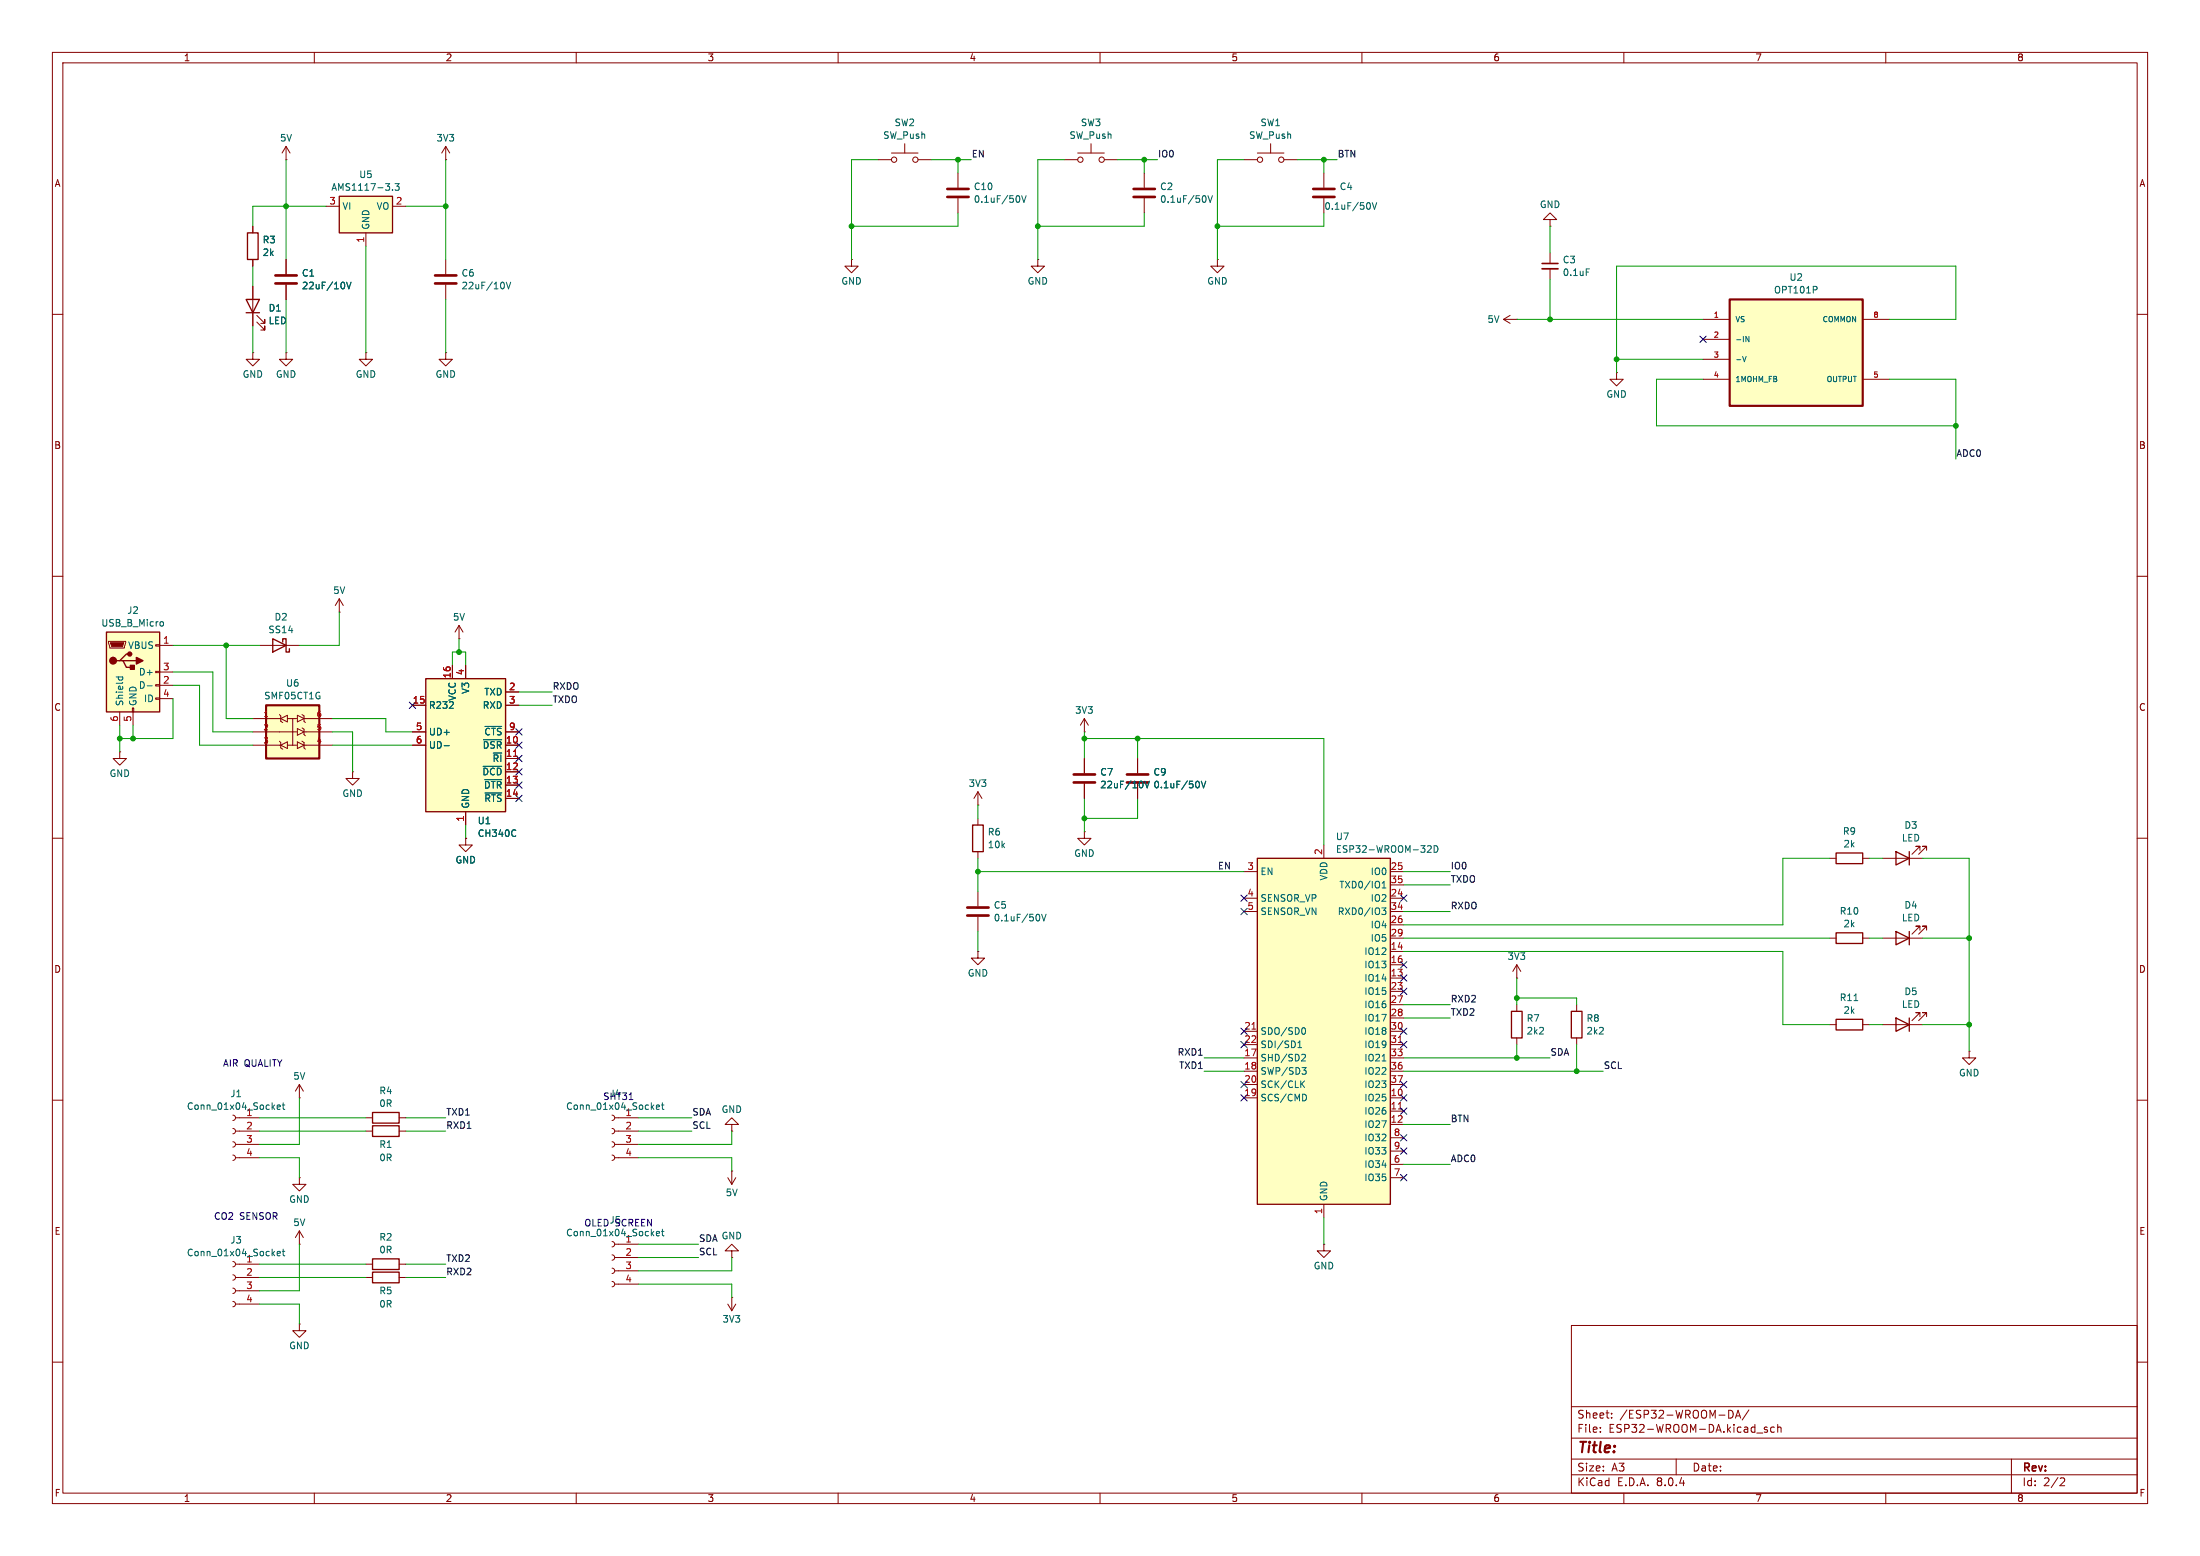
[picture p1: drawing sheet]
<svg xmlns="http://www.w3.org/2000/svg" width="420mm" height="297mm" viewBox="0 0 420 297" stroke-linecap="round" stroke-linejoin="round" font-family="sans-serif">
<g fill="none" stroke="#840000" stroke-width=".19">
<path d="M10 10h400v277h-400zM12 12h396v273h-396zM60 10v2M110 10v2M160 10v2M210 10v2M260 10v2M310 10v2M360 10v2M54.6 30.5h.1M54.6 27.9l-.8 1.3M54.6 27.9v2.6"/>
<path d="M54.6 27.9l.8 1.3M182.9 33v2.8M182.9 37.8v2.8M10 60h2M48.3 43.2v1.3M48.3 49.5v1.3M85.1 49.5v2.8M85.1 54.4v2.8M295.9 48.3v2M295.9 51.3v2M408 60h2M69.8 67.3v1.3h1.3l-1.3 1.3-1.2-1.3h1.2"/>
<path d="M69.8 67.3h.1M85.1 67.3v1.3h1.3l-1.3 1.3-1.3-1.3h1.3M85.1 67.3h.1M287 61l1.3 .7M287 61h2.6M288.3 60.2l-1.3 .8M289.6 61h.1M10 110h2M408 110h2M10 160h2M67.3 147.3v1.3h1.3l-1.3 1.3-1.3-1.3h1.3M67.3 147.3h.1"/>
<path d="M408 160h2M10 210h2M44.4 217.9l.4 .2 .2 .3-.2 .4-.4 .1M44.4 215.4l.4 .1 .2 .4-.2 .4-.4 .1M44.4 212.9l.4 .1 .2 .4-.2 .3-.4 .2M45 218.4h4.5M45 215.9h4.5M45 213.4h4.5M408 210h2M44.4 220.5l.4 .1 .2 .4-.2 .3-.4 .2M45 221h4.5M10 260h2"/>
<path d="M44.4 248.4l.4 .2 .2 .3-.2 .4-.4 .1M44.4 245.9l.4 .1 .2 .4-.2 .3-.4 .2M44.4 243.3l.4 .2 .2 .3-.2 .4-.4 .1M44.4 240.8l.4 .1 .2 .4-.2 .4-.4 .1M45 248.9h4.5M45 246.4h4.5M45 243.8h4.5M45 241.3h4.5M57.1 252.7v1.3h1.3l-1.3 1.3-1.2-1.3h1.2M57.1 252.7h.1M300 253h108v32h-108zM408 260h2"/>
<path d="M300 278.5h108M300 274.5h108M300 268.5h108M305.5 273.2v.2M305.5 272.5v.1M307.7 270.5v.2M307.7 269.8v.1M320 278.5v3M330.4 269.2a.81 .81 0 0 1 .5 .7 .81 .81 0 0 1-.5 .8M331.3 270.7l.5-1.5 .5 1.5M331.4 270.3h.8M333.9 269.1l-1.3 1.9"/>
<path d="M336.8 272.7l.6 .4-.2 .3-.4-.1M337.4 272.5l-.4-.1-.2 .2M338.7 272.5l-.4-.1-.3 .3 .2 .6h.5M339.4 272.5l.2-.1 .3 .1 .1 .9M339.4 271.9v1.5M384 278.5v6.5M60 285v2M110 285v2M160 285v2M210 285v2M260 285v2M300 281.5h108"/>
<path d="M310 285v2M360 285v2M393.5 282.1l.5 .1 .2 .3-1 1.1h1"/>
</g>
<path d="M180.8 36.1h4.1M180.8 37.6h4.1M83.1 54.1h4M83.1 52.6h4" fill="none" stroke="#840000" stroke-width=".51"/>
<path d="M194.5 37.4l.2 .4-.2 .8M195 37.4l.5 1.2 .4-1.2M96.2 54.1v.8M96.6 53.9l.5 1.2 .4-1.2M302.8 51.3h.6M52.9 211.3l.6-.1v-.2l-.4-.1-.2 .2 .1 .6h.5M53.9 210.9h.5M54.1 210.5v1.1l.3 .2M52.9 239.3l.6-.1v-.3h-.4l-.2 .1 .1 .6h.5M53.9 238.9h.5M54.1 238.4v1.1l.3 .2" fill="none" stroke="#006464" stroke-width=".19"/>
<path d="M294.4 51.3h3" fill="none" stroke="#840000" stroke-width=".33"/>
<path d="M294.4 50.3h3" fill="none" stroke="#840000" stroke-width=".3"/>
<path d="M47.2 44.5h2.1v5h-2.1z" fill="none" stroke="#840000" stroke-width=".25"/>
<path d="M81.3 129.5h15.2v25.4h-15.2z" fill="#ffffc2"/>
<path d="M81.3 129.5h15.2v25.4h-15.2z" fill="none" stroke="#840000" stroke-width=".25"/>
<g fill="none" stroke="#840000" stroke-width=".19">
<path d="M78.7 134.6h2.6M78.7 139.7h2.6M86.4 127v2.5M88.9 127v2.5M96.5 134.6h2.6M96.5 132.1h2.6M96.5 139.7h2.6M78.7 142.2h2.6M88.9 154.9v2.6M96.5 142.2h2.6M96.5 144.8h2.6M96.5 147.3h2.6"/>
<path d="M96.5 149.9h2.6M96.5 152.4h2.6"/>
</g>
<path d="M92.6 138.7h3.2M84.8 142.3h1M92.2 146.3h3.6M92.3 141.2h3.5M92.5 148.8h3.3M92.6 151.4h3.2M98.4 158.5h.1M98.5 159.5l-.1 .1" fill="none" stroke="#006464" stroke-width=".19"/>
<path d="M98 144.4h.8" fill="none" stroke="#a90000" stroke-width=".19"/>
<path d="M240 163.8h25.4v66.1h-25.4z" fill="#ffffc2"/>
<path d="M240 163.8h25.4v66.1h-25.4zM350.5 162.8h5.1v2h-5.1zM350.5 194.6h5.1v2h-5.1zM71.1 212.3h5.1v2.1h-5.1zM71.1 214.9h5.1v2h-5.1z" fill="none" stroke="#840000" stroke-width=".25"/>
<g fill="none" stroke="#840000" stroke-width=".19">
<path d="M167.6 30.5h2.6M170.2 29.2h5.1M172.7 27.4v1.8M175.3 30.5h2.5M186.7 153.7h.1M186.7 151.1l-.8 1.3M186.7 151.1v2.6M186.7 151.1l.8 1.3M217.2 144.8v2.8M217.2 149.6v2.8M88.9 160v1.3h1.3l-1.3 1.3-1.3-1.3h1.3M88.9 160h.1"/>
<path d="M237.5 171.5h2.5M237.5 166.4h2.5M237.5 174h2.5M252.7 161.3v2.5M265.4 171.5h2.6M265.4 166.4h2.6M265.4 176.5h2.6M265.4 179.1h2.6M265.4 174h2.6M265.4 168.9h2.6M349.2 163.8h1.3M355.6 163.8h1.3"/>
<path d="M237.5 196.9h2.5M237.5 199.4h2.5M265.4 186.7h2.6M265.4 181.6h2.6M265.4 184.2h2.6M265.4 196.9h2.6M265.4 199.4h2.6M265.4 189.2h2.6M265.4 191.8h2.6M265.4 194.3h2.6M289.6 186.7h.1M289.6 184.2l-.8 1.2"/>
<path d="M289.6 184.2v2.5M289.6 184.2l.7 1.2M349.2 195.6h1.3M355.6 195.6h1.3M57.1 209.6h.1M57.1 207l-.7 1.3M57.1 207v2.6M57.1 207l.8 1.3M69.8 213.4h1.3M69.8 215.9h1.3M76.2 213.4h1.3M76.2 215.9h1.3"/>
<path d="M237.5 209.6h2.5M237.5 201.9h2.5M237.5 204.5h2.5M237.5 207h2.5M265.4 209.6h2.6M265.4 212.1h2.6M265.4 214.6h2.6M265.4 201.9h2.6M265.4 204.5h2.6M265.4 207h2.6M265.4 217.2h2.6M265.4 219.7h2.6"/>
<path d="M252.7 229.9v2.5M265.4 222.2h2.6M265.4 224.8h2.6"/>
<circle cx="170.7" cy="30.5" r=".51"/>
<circle cx="174.8" cy="30.5" r=".51"/>
</g>
<path d="M239 196.4h.7M266.9 199h.8M266.9 211.7h.8" fill="none" stroke="#a90000" stroke-width=".19"/>
<g fill="none" stroke="#006464" stroke-width=".19">
<path d="M228.8 149.2l.2 .4-.2 .7M229.3 149.1l.5 1.3 .4-1.3M263.8 173.3h.8l-.4 .5 .3 .1v.5l-.2 .2-.4-.1M263.9 169.5h.7M263.9 168.6l.3-.4v1.3M272.5 161.5l.5-.1 .2 .4-.7 .9h.7M273.8 161.4a.64 .64 0 0 1 .7 .7 .64 .64 0 0 1-.7 .6zM247.8 200h.7M247.8 199.1l.3-.4v1.3M248.8 196.2a.68 .68 0 0 1 .4 .6 .68 .68 0 0 1-.4 .6M353.9 191h.8M248.5 206.9l.5 .7"/>
<path d="M248.6 203.8h.7l-.4 .5 .4 .1v.4l-.2 .2h-.4M248.7 201.2l.4 .1 .1 .3-.8 .9h.8M249 206.3l-.7 .7M249.2 208.9l.2 .5-.2 .7M263.9 202.5h.7"/>
</g>
<path d="M215.1 147.8h4.1M215.1 149.4h4.1" fill="none" stroke="#840000" stroke-width=".51"/>
<path d="M20.3 120.7h10.2v15.2h-10.2z" fill="#ffffc2"/>
<path d="M20.3 120.7h10.2v15.2h-10.2zM22.9 126.1h.6l.6 1.3h1.3M23.5 126.1h2.5M24.8 124.8h-.7l-1.2 1.3h-.7M185.7 157.5h2v5.1h-2zM361.9 177.8l2.6 1.3-2.6 1.2zM364.5 177.8v2.5M71.1 240.3h5.1v2h-5.1z" fill="none" stroke="#840000" stroke-width=".25"/>
<g fill="#840000" stroke="#840000" stroke-width=".25">
<path d="M26 125.5l1.3 .6-1.3 .6z"/>
<path d="M24.9 127h.8v.8h-.8z"/>
<circle cx="21.6" cy="126.1" r=".63"/>
<circle cx="24.8" cy="124.8" r=".38"/>
</g>
<g fill="none" stroke="#840000" stroke-width=".19">
<path d="M20.7 122.4h3.3v.3l-.3 1h-2.7zM22.9 135.9v2.5M25.3 135.1h.2v.8h-.2zM25.4 135.9v2.5M29.7 133.2h.8v.3h-.8zM29.7 130.7h.8v.2h-.8zM29.7 128.1h.8v.3h-.8zM29.7 123.1h.8v.2h-.8zM30.5 123.2h2.5M30.5 130.8h2.5M30.5 128.3h2.5M30.5 133.4h2.5"/>
<path d="M186.7 156.2v1.3M186.7 162.6v1.2M359.4 179.1h7.6M366.5 177.5v-.7h-.7h.7l-1.5 1.5M367.8 177.5v-.7h-.8h.8l-1.5 1.5M69.8 241.3h1.3M76.2 241.3h1.3"/>
</g>
<path d="M21.1 122.7h2.5l-.2 .7h-2.1z" fill="#840000" stroke="#840000" stroke-width=".19"/>
<path d="M30.8 118.7h.3l.1 .2-.1 .5-.3 .1M22.2 129.2h1.2M22.7 129.2l-.1 .4M23.4 129.2v.4M28.1 130.9h1" fill="none" stroke="#006464" stroke-width=".19"/>
<path d="M50.8 134.6h10.2v10.2h-10.2z" fill="#ffffc2"/>
<path d="M50.8 134.6h10.2v10.2h-10.2z" fill="none" stroke="#840000" stroke-width=".41"/>
<g fill="none" stroke="#840000" stroke-width=".19">
<path d="M237.5 30.5h2.5M240 29.2h5.1M242.6 27.4v1.8M245.1 30.5h2.5M162.6 49.5v1.3h1.2l-1.2 1.3-1.3-1.3h1.3M162.6 49.5h.1M198.1 49.5v1.3h1.3l-1.3 1.3-1.3-1.3h1.3M198.1 49.5h.1M232.4 49.5v1.3h1.3l-1.3 1.3-1.3-1.3h1.3M232.4 49.5h.1M295.9 41.9h1.3l-1.3-1.3-1.3 1.3h1.3v1.3M295.9 43.2h.1"/>
<path d="M308.6 71.1v1.3h1.3l-1.3 1.3-1.3-1.3h1.3M308.6 71.1h.1M48.3 137.2h5.3M48.3 139.7h8.3M49.5 123.2h7.6M53.3 136.4l.3 .3v1l.4 .2M53.6 137.2l1.3-.7v1.3zM54.9 137.2h1.7M55.9 137.2v5M56.8 136.5l1.2 .7-1.2 .6zM56.8 139.1l1.2 .6-1.2 .6zM57.7 136.4l.3 .3v1l.3 .2"/>
<path d="M57.7 138.9l.3 .3v1l.3 .3M57.9 137.2h5.6M58.2 139.7h5.3M207 139.7h.1M207 137.2l-.8 1.2M207 137.2v2.5M207 137.2l.8 1.2M22.9 143.5v1.3h1.2l-1.2 1.3-1.3-1.3h1.3M22.9 143.5h.1M48.3 142.2h5.3M53.3 141.5l.3 .2v1l.4 .3M53.6 142.2l1.3-.6v1.3z"/>
<path d="M54.9 142.2h1.7M56.8 141.6l1.2 .6-1.2 .7zM57.7 141.5l.3 .2v1l.3 .3M57.9 142.2h5.6M207 158.8v1.2h1.3l-1.3 1.3-1.3-1.3h1.3M207 158.8h.1M186.7 170.2v2.8M186.7 175v2.8M349.2 179.1h1.3M355.6 179.1h1.3M359.4 163.8h7.6M366.5 162.3v-.8h-.7h.7l-1.5 1.6"/>
<path d="M367.8 162.3v-.8h-.8h.8l-1.5 1.6M186.7 181.6v1.3h1.3l-1.3 1.3-1.3-1.3h1.3M186.7 181.6h.1M289.6 191.8v1.2M289.6 198.1v1.3M301 191.8v1.2M301 198.1v1.3M359.4 195.6h7.6M366.5 194.1v-.8h-.7h.7l-1.5 1.5M367.8 194.1v-.8h-.8h.8l-1.5 1.5M116.8 217.9l.4 .2 .1 .3-.1 .4-.4 .1M116.8 215.4l.4 .1 .1 .4-.1 .4-.4 .1"/>
<path d="M116.8 212.9l.4 .1 .1 .4-.1 .3-.4 .2M117.3 218.4h4.6M117.3 215.9h4.6M117.3 213.4h4.6M139.7 214.6h1.3l-1.3-1.2-1.3 1.2h1.3v1.3M139.7 215.9h.1M375.9 200.7v1.2h1.3l-1.3 1.3-1.3-1.3h1.3M375.9 200.7h.1M116.8 220.5l.4 .1 .1 .4-.1 .3-.4 .2M116.8 239.5l.4 .2 .1 .3-.1 .4-.4 .1M116.8 237l.4 .1 .1 .4-.1 .3-.4 .2M117.3 221h4.6"/>
<path d="M117.3 237.5h4.6M138.9 224.8l.8 1.3M139.7 223.5h.1M139.7 238.8h1.3l-1.3-1.3-1.3 1.3h1.3v1.2M139.7 223.5v2.6M140.5 224.8l-.8 1.3M252.7 237.5v1.3h1.3l-1.3 1.2-1.2-1.2h1.2M252.7 237.5h.1M69.8 243.8h1.3M76.2 243.8h1.3M116.8 244.6l.4 .2 .1 .3-.1 .4-.4 .1M116.8 242.1l.4 .1 .1 .4-.1 .3-.4 .2"/>
<path d="M117.3 245.1h4.6M117.3 242.6h4.6M117.3 240h4.6M138.9 248.9l.8 1.3M139.7 247.6h.1M139.7 240h.1M139.7 247.6v2.6M140.5 248.9l-.8 1.3"/>
<circle cx="240.5" cy="30.5" r=".51"/>
<circle cx="244.6" cy="30.5" r=".51"/>
</g>
<path d="M52.1 121.9l2.5 1.3-2.5 1.3zM54 122.6v-.7h.6v2.6h.6v-.7M350.5 178.1h5.1v2h-5.1zM361.9 162.6l2.6 1.2-2.6 1.3zM364.5 162.6v2.5M288.5 193h2.1v5.1h-2.1zM300 193h2v5.1h-2zM361.9 194.3l2.6 1.3-2.6 1.3zM364.5 194.3v2.6M71.1 242.8h5.1v2.1h-5.1z" fill="none" stroke="#840000" stroke-width=".25"/>
<path d="M198.3 174.6l.2 .4-.2 .7M198.9 174.5l.4 1.3 .4-1.3M125.3 211.3l.6-.1v-.2l-.4-.1-.2 .2 .1 .6h.5M126.3 210.9h.5M126.5 210.5v1.1l.3 .2M125.3 235.5l.6-.2v-.2l-.4-.1-.2 .2 .1 .6h.5M126.3 235h.5M126.5 234.6v1.1l.3 .2" fill="none" stroke="#006464" stroke-width=".19"/>
<path d="M184.7 173.2h4M184.7 174.8h4" fill="none" stroke="#840000" stroke-width=".51"/>
<path d="M330.2 57.2h25.4v20.3h-25.4z" fill="#ffffc2"/>
<path d="M330.2 57.2h25.4v20.3h-25.4z" fill="none" stroke="#840000" stroke-width=".41"/>
<g fill="none" stroke="#840000" stroke-width=".19">
<path d="M85.1 30.5h.1M85.1 27.9l-.8 1.3M85.1 27.9v2.6M85.1 27.9l.8 1.3M203.2 30.5h2.5M205.7 29.2h5.1M208.3 27.4v1.8M210.8 30.5h2.6M218.4 33v2.8M218.4 37.8v2.8M252.7 33v2.8M252.7 37.8v2.8"/>
<path d="M325.1 61h5.1M325.1 64.8h5.1M325.1 68.6h5.1M325.1 72.4h5.1M355.6 61h5.1M355.6 72.4h5.1M207 144.8v2.8M207 149.6v2.8"/>
<circle cx="206.2" cy="30.5" r=".51"/>
<circle cx="210.3" cy="30.5" r=".51"/>
</g>
<path d="M230.1 37.4l.1 .4-.1 .8M230.6 37.4l.4 1.2 .5-1.2M261.4 38.7l.2 .5-.2 .7M262 38.7l.4 1.2 .4-1.2M346.8 54.8v.4M333.3 64.2l.6 1v-1M333.3 68l-.3 1M218.1 149.4v.7M218.6 149.1l.4 1.3 .4-1.3" fill="none" stroke="#006464" stroke-width=".19"/>
<path d="M216.4 36.1h4.1M216.4 37.6h4.1M250.7 36.1h4.1M250.7 37.6h4.1M205 147.8h4M205 149.4h4" fill="none" stroke="#840000" stroke-width=".51"/>
<path d="M64.8 37.5h10.1v7h-10.1z" fill="#ffffc2"/>
<path d="M64.8 37.5h10.1v7h-10.1zM47 57.2h2.5l-1.2 2.5zM47 59.7h2.5" fill="none" stroke="#840000" stroke-width=".25"/>
<g fill="none" stroke="#840000" stroke-width=".19">
<path d="M62.2 39.4h2.6M74.9 39.4h2.6M48.3 43.2v1.3M48.3 49.5v1.3M48.3 54.6v7.6M54.6 49.5v2.8M54.6 54.4v2.8M69.8 44.5v2.5M48.3 67.3v1.3h1.2l-1.2 1.3-1.3-1.3h1.3M48.3 67.3h.1M49 61.5l1.5 1.5v-.8v.8h-.7M49 60.2l1.5 1.5v-.7v.7h-.7"/>
<path d="M54.6 67.3v1.3h1.3l-1.3 1.3-1.3-1.3h1.3M54.6 67.3h.1M64.8 116.8h.1M64.8 114.3l-.8 1.3M64.8 114.3v2.5M64.8 114.3l.7 1.3M87.6 119.4l-.7 1.3M87.6 119.4v2.5M87.6 119.4l.8 1.3M78.7 134.6h2.6M78.7 139.7h2.6M86.4 127v2.5"/>
<path d="M87.6 121.9h.1M88.9 127v2.5M96.5 134.6h2.6M96.5 132.1h2.6M96.5 139.7h2.6M78.7 142.2h2.6M88.9 154.9v2.6M96.5 142.2h2.6M96.5 144.8h2.6M96.5 147.3h2.6M96.5 149.9h2.6M96.5 152.4h2.6"/>
<path d="M207 144.8v2.8M207 149.6v2.8M217.2 144.8v2.8M217.2 149.6v2.8M88.9 160h.1M57.1 224.8v1.3h1.3l-1.3 1.2-1.2-1.2h1.2M57.1 224.8h.1M57.1 237.5h.1M57.1 234.9l-.7 1.3M57.1 234.9v2.6M57.1 234.9l.8 1.3"/>
</g>
<g fill="none" stroke="#006464" stroke-width=".19">
<path d="M74.9 36.2v.1M75.4 35.1h.8l-.4 .4 .3 .2v.5l-.1 .1-.6-.1M65.7 54.1v.8M66.2 53.9l.4 1.2 .4-1.2M92.6 138.7h3.2M84.8 142.3h1M92.2 146.3h3.6M92.3 141.2h3.5M92.5 148.8h3.3M92.6 151.4h3.2M98.4 158.5h.1M98.5 159.5l-.1 .1"/>
<path d="M218.1 149.4v.7M218.6 149.1l.4 1.3 .4-1.3M228.8 149.2l.2 .4-.2 .7M229.3 149.1l.5 1.3 .4-1.3"/>
</g>
<path d="M52.6 54.1h4M52.6 52.6h4" fill="none" stroke="#840000" stroke-width=".51"/>
<path d="M120.1 209.9h.7" fill="none" stroke="#0000c2" stroke-width=".19"/>
<g fill="none" stroke="#009600" stroke-width=".19">
<path d="M54.6 30.5v19M62.2 39.4h-13.9v3.8M77.5 39.4h7.6M85.1 30.5v19M167.6 30.5h-5v19M177.8 30.5h7.6M182.9 30.5v2.5M203.2 30.5h-5.1v19M213.4 30.5h7.6M218.4 30.5v2.5M237.5 30.5h-5.1v19M247.6 30.5h7.7"/>
<path d="M252.7 30.5v2.5M48.3 50.8v3.8M54.6 57.2v10.1M69.8 47v20.3M85.1 57.2v10.1M182.9 40.6v2.6h-20.3M218.4 40.6v2.6h-20.3M252.7 40.6v2.6h-20.3M295.9 43.2v5.1M295.9 53.3v7.7M48.3 62.2v5.1M289.6 61h35.5"/>
<path d="M308.6 68.6h16.5M325.1 72.4h-8.9v8.9h57.2M360.7 61h12.7v-10.2h-64.8v20.3M360.7 72.4h12.7v15.2M64.8 116.8v6.4h-7.7M22.9 138.4v5.1M25.4 138.4v2.6M33 133.4v7.6h-10.1M33 123.2h16.5M33 130.8h5.1v11.4h10.2M33 128.3h7.6v11.4h7.7M43.2 123.2v14h5.1"/>
<path d="M63.5 139.7h3.8v7.6M63.5 137.2h10.2v2.5h5M86.4 127v-2.5h2.5v2.5M87.6 121.9v2.6M99.1 134.6h6.3M99.1 132.1h6.3M207 139.7v5.1M63.5 142.2h15.2M88.9 157.5v2.5M186.7 153.7v2.5M207 141h45.7v20.3M207 152.4v6.4"/>
<path d="M217.2 141v3.8M217.2 152.4v3.8h-10.2M186.7 163.8v6.4M186.7 177.8v3.8M186.7 166.4h50.8M268 166.4h8.9M268 179.1h81.2M268 174h8.9M268 168.9h8.9M349.2 163.8h-8.8v12.7h-72.4M356.9 179.1h2.5M356.9 163.8h2.5"/>
<path d="M367 179.1h8.9M367 163.8h8.9v36.9M268 181.6h72.4v14h8.8M268 194.3h8.9M268 191.8h8.9M289.6 190.5h11.4v1.3M289.6 186.7v5.1M289.6 199.4v2.5M301 199.4v5.1M356.9 195.6h2.5M367 195.6h8.9M49.5 213.4h20.3"/>
<path d="M49.5 215.9h20.3M57.1 209.6v8.8h-7.6M77.5 213.4h7.6M77.5 215.9h7.6M121.9 213.4h10.2M121.9 215.9h10.2M139.7 215.9v2.5h-17.8M229.9 204.5h7.6M229.9 201.9h7.6M268 204.5h38.1M268 201.9h27.9M268 214.6h8.9"/>
<path d="M49.5 221h7.6v3.8M57.1 237.5v8.9h-7.6M121.9 221h17.8v2.5M121.9 237.5h11.4M252.7 232.4v5.1M268 222.2h8.9M49.5 241.3h20.3M49.5 243.8h20.3M49.5 248.9h7.6v3.8M77.5 241.3h7.6M77.5 243.8h7.6M121.9 240h11.4"/>
<path d="M121.9 245.1h17.8v2.5M139.7 240v2.6h-17.8"/>
</g>
<g fill="none" stroke="#000084" stroke-width=".19">
<path d="M324.5 64.2l1.2 1.2M325.7 64.2l-1.2 1.2M78.1 134l1.2 1.2M79.3 134l-1.2 1.2M98.5 139.1l1.2 1.2M99.7 139.1l-1.2 1.2M98.5 141.6l1.2 1.2M98.5 144.2l1.2 1.2M98.5 146.7l1.2 1.2M98.5 149.3l1.2 1.2M98.5 151.8l1.2 1.2M99.7 141.6l-1.2 1.2"/>
<path d="M99.7 144.2l-1.2 1.2M99.7 146.7l-1.2 1.2M99.7 149.3l-1.2 1.2M99.7 151.8l-1.2 1.2M236.9 170.8l1.2 1.3M236.9 173.4l1.2 1.2M238.1 170.8l-1.2 1.3M238.1 173.4l-1.2 1.2M267.4 170.8l1.2 1.3M268.6 170.8l-1.2 1.3M236.9 198.8l1.2 1.2M236.9 196.2l1.2 1.3"/>
<path d="M238.1 198.8l-1.2 1.2M238.1 196.2l-1.2 1.3M267.4 196.2l1.2 1.3M267.4 198.8l1.2 1.2M267.4 186.1l1.2 1.2M267.4 188.6l1.2 1.2M267.4 183.5l1.2 1.3M268.6 196.2l-1.2 1.3M268.6 198.8l-1.2 1.2M268.6 186.1l-1.2 1.2M268.6 188.6l-1.2 1.2M268.6 183.5l-1.2 1.3"/>
<path d="M236.9 206.4l1.2 1.2M236.9 208.9l1.2 1.3M238.1 206.4l-1.2 1.2M238.1 208.9l-1.2 1.3M267.4 211.5l1.2 1.2M267.4 216.6l1.2 1.2M267.4 206.4l1.2 1.2M267.4 208.9l1.2 1.3M267.4 219.1l1.2 1.2M268.6 211.5l-1.2 1.2M268.6 216.6l-1.2 1.2M268.6 206.4l-1.2 1.2"/>
<path d="M268.6 208.9l-1.2 1.3M268.6 219.1l-1.2 1.2M267.4 224.2l1.2 1.2M268.6 224.2l-1.2 1.2"/>
</g>
<path d="M98 144.4h.8" fill="none" stroke="#a90000" stroke-width=".19"/>
<g fill="#009600" stroke="#009600" stroke-width=".19">
<circle cx="289.6" cy="190.5" r=".46"/>
<circle cx="289.6" cy="201.9" r=".46"/>
<circle cx="162.6" cy="43.2" r=".46"/>
<circle cx="207" cy="141" r=".46"/>
<circle cx="198.1" cy="43.2" r=".46"/>
<circle cx="232.4" cy="43.2" r=".46"/>
<circle cx="218.4" cy="30.5" r=".46"/>
<circle cx="182.9" cy="30.5" r=".46"/>
<circle cx="373.4" cy="81.3" r=".46"/>
<circle cx="295.9" cy="61" r=".46"/>
<circle cx="217.2" cy="141" r=".46"/>
<circle cx="252.7" cy="30.5" r=".46"/>
<circle cx="186.7" cy="166.4" r=".46"/>
<circle cx="207" cy="156.2" r=".46"/>
<circle cx="375.9" cy="179.1" r=".46"/>
<circle cx="308.6" cy="68.6" r=".46"/>
<circle cx="375.9" cy="195.6" r=".46"/>
<circle cx="301" cy="204.5" r=".46"/>
<circle cx="25.4" cy="141" r=".46"/>
<circle cx="22.9" cy="141" r=".46"/>
<circle cx="43.2" cy="123.2" r=".46"/>
<circle cx="54.6" cy="39.4" r=".46"/>
<circle cx="85.1" cy="39.4" r=".46"/>
<circle cx="87.6" cy="124.5" r=".46"/>
</g>
<text font-size="2.8" fill="#840000" x="301" y="277.9">Title:</text>
<g font-size="2.1" fill="#840000">
<text x="301" y="273.7">File:</text>
<text x="301" y="271">Sheet:</text>
<text x="307.1" y="273.7">ESP32-WROOM-DA.kicad_sch</text>
<text x="309.2" y="271">/ESP32-WROOM-DA/</text>
<text x="301" y="281.1">Size:</text>
<text x="307.6" y="281.1">A3</text>
<text x="323" y="281.1">Date:</text>
<text x="386" y="281.3">Rev:</text>
<text x="301" y="283.9">KiCad</text>
<text x="308.7" y="283.9">E.D.A.</text>
<text x="316.3" y="283.9">8.0.4</text>
<text x="386" y="283.9">Id:</text>
<text x="390.1" y="283.9">2/2</text>
</g>
<g font-size="1.8" fill="#840000">
<text x="35" y="11.9">1</text>
<text x="85" y="11.9">2</text>
<text x="135" y="11.9">3</text>
<text x="185" y="11.9">4</text>
<text x="235" y="11.9">5</text>
<text x="285" y="11.9">6</text>
<text x="335" y="11.9">7</text>
<text x="385" y="11.9">8</text>
<text x="10.3" y="35.9">A</text>
<text x="408.3" y="35.9">A</text>
<text x="10.3" y="85.9">B</text>
<text x="408.2" y="85.9">B</text>
<text x="10.3" y="135.9">C</text>
<text x="408.2" y="135.9">C</text>
<text x="10.3" y="185.9">D</text>
<text x="408.2" y="185.9">D</text>
<text x="10.3" y="235.9">E</text>
<text x="408.3" y="235.9">E</text>
<text x="10.3" y="285.9">F</text>
<text x="35" y="286.9">1</text>
<text x="85" y="286.9">2</text>
<text x="135" y="286.9">3</text>
<text x="185" y="286.9">4</text>
<text x="235" y="286.9">5</text>
<text x="285" y="286.9">6</text>
<text x="335" y="286.9">7</text>
<text x="385" y="286.9">8</text>
<text x="408.3" y="285.9">F</text>
</g>
<g font-size="1.8" fill="#006464">
<text x="53.4" y="27.2">5V</text>
<text x="83.2" y="27.2">3V3</text>
<text x="168.5" y="26.7">SW_Push</text>
<text x="170.7" y="24.3">SW2</text>
<text x="204.1" y="26.7">SW_Push</text>
<text x="206.2" y="24.3">SW3</text>
<text x="238.4" y="26.7">SW_Push</text>
<text x="240.5" y="24.3">SW1</text>
<text x="68.5" y="34.2">U5</text>
<text x="63.2" y="36.6">AMS1117-3.3</text>
<text x="65.3" y="40.2">VI</text>
<text x="71.8" y="40.2">VO</text>
<text x="185.8" y="38.9">0.1uF/50V</text>
<text x="185.8" y="36.5">C10</text>
<text x="221.4" y="36.5">C2</text>
<text x="221.4" y="38.9">0.1uF/50V</text>
<text x="252.7" y="40.2">0.1uF/50V</text>
<text x="255.7" y="36.5">C4</text>
<text x="293.9" y="39.9">GND</text>
<text x="50" y="46.6">R3</text>
<text x="70.7" y="43.9" transform="rotate(-90 70.7 43.9)">GND</text>
<text x="50" y="49.1">2k</text>
<text x="57.5" y="53">C1</text>
<text x="88" y="53">C6</text>
<text x="298.2" y="50.5">C3</text>
<text x="298.2" y="52.9">0.1uF</text>
<text x="341.5" y="53.8">U2</text>
<text x="51.2" y="59.7">D1</text>
<text x="57.5" y="55.4">22uF/10V</text>
<text x="88" y="55.4">22uF/10V</text>
<text x="160.5" y="54.5">GND</text>
<text x="196.1" y="54.5">GND</text>
<text x="230.4" y="54.5">GND</text>
<text x="338.6" y="56.2">OPT101P</text>
<text x="51.2" y="62.1">LED</text>
<text x="283.9" y="61.8">5V</text>
<text x="46.2" y="72.3">GND</text>
<text x="52.6" y="72.3">GND</text>
<text x="67.8" y="72.3">GND</text>
<text x="83.1" y="72.3">GND</text>
<text x="306.6" y="76.1">GND</text>
<text x="63.5" y="113.6">5V</text>
<text x="19.3" y="119.8">USB_B_Micro</text>
<text x="24.2" y="117.4">J2</text>
<text x="52.3" y="118.6">D2</text>
<text x="86.4" y="118.7">5V</text>
<text x="24.4" y="124.1">VBUS</text>
<text x="51.1" y="121.1">SS14</text>
<text x="26.4" y="131.7">D-</text>
<text x="26.4" y="129.1">D+</text>
<text x="54.5" y="131.3">U6</text>
<text x="23.7" y="134.9" transform="rotate(-90 23.7 134.9)">Shield</text>
<text x="26.3" y="134.9" transform="rotate(-90 26.3 134.9)">GND</text>
<text x="27.4" y="134.2">ID</text>
<text x="50.3" y="133.7">SMF05CT1G</text>
<text x="81.8" y="135.5">R232</text>
<text x="87.2" y="133.9" transform="rotate(-90 87.2 133.9)">VCC</text>
<text x="89.8" y="132.5" transform="rotate(-90 89.8 132.5)">V3</text>
<text x="92.1" y="135.5">RXD</text>
<text x="92.4" y="132.9">TXD</text>
<text x="205.2" y="136.4">3V3</text>
<text x="81.8" y="140.6">UD+</text>
<text x="81.8" y="143.1">UD-</text>
<text x="92.1" y="143.1">~{DSR}</text>
<text x="92.4" y="140.6">~{CTS}</text>
<text x="20.8" y="148.5">GND</text>
<text x="92" y="148.2">~{DCD}</text>
<text x="93.9" y="145.6">~{RI}</text>
<text x="209.9" y="148.2">C7</text>
<text x="220.1" y="148.2">C9</text>
<text x="65.3" y="152.3">GND</text>
<text x="89.8" y="154.4" transform="rotate(-90 89.8 154.4)">GND</text>
<text x="92.3" y="150.7">~{DTR}</text>
<text x="92.4" y="153.3">~{RTS}</text>
<text x="184.8" y="150.4">3V3</text>
<text x="209.9" y="150.7">22uF/10V</text>
<text x="220.1" y="150.7">0.1uF/50V</text>
<text x="91.1" y="157.5">U1</text>
<text x="91.1" y="159.9">CH340C</text>
<text x="188.5" y="159.7">R6</text>
<text x="254.9" y="160.5">U7</text>
<text x="351.7" y="159.5">R9</text>
<text x="351.8" y="162">2k</text>
<text x="363" y="160.8">LED</text>
<text x="363.5" y="158.4">D3</text>
<text x="86.9" y="165">GND</text>
<text x="188.5" y="162.1">10k</text>
<text x="205" y="163.7">GND</text>
<text x="240.5" y="167.2">EN</text>
<text x="254.9" y="163">ESP32-WROOM-32D</text>
<text x="261.6" y="167.2">IO0</text>
<text x="189.6" y="173.6">C5</text>
<text x="240.5" y="172.3">SENSOR_VP</text>
<text x="253.6" y="168.2" transform="rotate(-90 253.6 168.2)">VDD</text>
<text x="255.6" y="169.8">TXD0/IO1</text>
<text x="261.6" y="172.3">IO2</text>
<text x="363.5" y="173.6">D4</text>
<text x="189.6" y="176.1">0.1uF/50V</text>
<text x="240.5" y="174.9">SENSOR_VN</text>
<text x="255.3" y="174.9">RXD0/IO3</text>
<text x="261.6" y="177.4">IO4</text>
<text x="261.6" y="179.9">IO5</text>
<text x="351.1" y="174.8">R10</text>
<text x="351.8" y="177.2">2k</text>
<text x="363" y="176.1">LED</text>
<text x="260.4" y="182.5">IO12</text>
<text x="260.4" y="185">IO13</text>
<text x="287.7" y="183.4">3V3</text>
<text x="184.7" y="186.6">GND</text>
<text x="260.4" y="187.6">IO14</text>
<text x="260.4" y="190.1">IO15</text>
<text x="351.1" y="191.3">R11</text>
<text x="363.5" y="190.1">D5</text>
<text x="240.5" y="197.7">SDO/SD0</text>
<text x="260.4" y="192.6">IO16</text>
<text x="260.4" y="195.2">IO17</text>
<text x="260.4" y="197.7">IO18</text>
<text x="291.3" y="195.2">R7</text>
<text x="291.3" y="197.7">2k2</text>
<text x="302.8" y="195.2">R8</text>
<text x="302.8" y="197.7">2k2</text>
<text x="351.8" y="193.7">2k</text>
<text x="363" y="192.6">LED</text>
<text x="240.5" y="202.8">SHD/SD2</text>
<text x="240.5" y="200.3">SDI/SD1</text>
<text x="260.4" y="200.3">IO19</text>
<text x="260.4" y="202.8">IO21</text>
<text x="43.9" y="209.6">J1</text>
<text x="55.9" y="206.3">5V</text>
<text x="72.3" y="209.1">R4</text>
<text x="240.5" y="205.3">SWP/SD3</text>
<text x="240.5" y="207.9">SCK/CLK</text>
<text x="260.4" y="205.3">IO22</text>
<text x="260.4" y="207.9">IO23</text>
<text x="373.9" y="205.7">GND</text>
<text x="35.6" y="212">Conn_01x04_Socket</text>
<text x="72.3" y="211.5">0R</text>
<text x="108" y="212">Conn_01x04_Socket</text>
<text x="137.7" y="212.6">GND</text>
<text x="240.5" y="210.4">SCS/CMD</text>
<text x="260.4" y="210.4">IO25</text>
<text x="260.4" y="213">IO26</text>
<text x="260.4" y="215.5">IO27</text>
<text x="72.3" y="219.3">R1</text>
<text x="72.3" y="221.8">0R</text>
<text x="260.4" y="218">IO32</text>
<text x="260.4" y="220.6">IO33</text>
<text x="260.4" y="223.1">IO34</text>
<text x="260.4" y="225.7">IO35</text>
<text x="55.1" y="229.8">GND</text>
<text x="138.4" y="228.5">5V</text>
<text x="253.6" y="229.4" transform="rotate(-90 253.6 229.4)">GND</text>
<text x="35.6" y="240">Conn_01x04_Socket</text>
<text x="43.9" y="237.6">J3</text>
<text x="55.9" y="234.2">5V</text>
<text x="72.3" y="237">R2</text>
<text x="72.3" y="239.4">0R</text>
<text x="108" y="236.2">Conn_01x04_Socket</text>
<text x="250.7" y="242.5">GND</text>
<text x="72.3" y="247.2">R5</text>
<text x="72.3" y="249.8">0R</text>
<text x="55.1" y="257.7">GND</text>
<text x="137.8" y="252.6">3V3</text>
</g>
<g font-size="1.8" fill="#0f0f0f">
<text x="185.4" y="30.1">EN</text>
<text x="221" y="30.1">IO0</text>
<text x="255.3" y="30.1">BTN</text>
<text x="373.4" y="87.3">ADC0</text>
<text x="105.4" y="131.7">RXDO</text>
<text x="105.4" y="134.3">TXDO</text>
<text x="232.4" y="166">EN</text>
<text x="276.9" y="166">IO0</text>
<text x="276.9" y="168.6">TXDO</text>
<text x="276.9" y="173.6">RXDO</text>
<text x="276.9" y="191.4">RXD2</text>
<text x="276.9" y="194">TXD2</text>
<text x="224.7" y="201.6">RXD1</text>
<text x="295.9" y="201.6">SDA</text>
<text x="225" y="204.1">TXD1</text>
<text x="306.1" y="204.1">SCL</text>
<text x="85.1" y="215.6">RXD1</text>
<text x="85.1" y="213">TXD1</text>
<text x="132.1" y="213">SDA</text>
<text x="132.1" y="215.6">SCL</text>
<text x="276.9" y="214.3">BTN</text>
<text x="276.9" y="221.9">ADC0</text>
<text x="133.3" y="237.1">SDA GND</text>
<text x="133.3" y="239.7">SCL</text>
<text x="85.1" y="243.5">RXD2</text>
<text x="85.1" y="241">TXD2</text>
</g>
<g font-size="1.8" fill="#a90000">
<text x="62.8" y="39.1">3</text>
<text x="75.5" y="39.1">2</text>
<text x="69.6" y="46.4" transform="rotate(-90 69.6 46.4)">1</text>
<text x="31" y="122.9">1</text>
<text x="31" y="130.6">2</text>
<text x="31" y="128">3</text>
<text x="86.1" y="129.6" transform="rotate(-90 86.1 129.6)">16</text>
<text x="88.6" y="129" transform="rotate(-90 88.6 129)">4</text>
<text x="97.1" y="131.8">2</text>
<text x="22.6" y="137.9" transform="rotate(-90 22.6 137.9)">6</text>
<text x="25.1" y="137.9" transform="rotate(-90 25.1 137.9)">5</text>
<text x="31" y="133.1">4</text>
<text x="78.7" y="134.4">15</text>
<text x="97.1" y="134.4">3</text>
<text x="79.3" y="139.4">5</text>
<text x="79.3" y="142">6</text>
<text x="96.5" y="142">10</text>
<text x="97.1" y="139.4">9</text>
<text x="96.5" y="144.5">11</text>
<text x="96.5" y="147.1">12</text>
<text x="96.5" y="149.6">13</text>
<text x="96.5" y="152.1">14</text>
<text x="88.6" y="156.9" transform="rotate(-90 88.6 156.9)">1</text>
<text x="238.1" y="166.1">3</text>
<text x="252.5" y="163.3" transform="rotate(-90 252.5 163.3)">2</text>
<text x="265.4" y="166.1">25</text>
<text x="238.1" y="171.2">4</text>
<text x="238.1" y="173.7">5</text>
<text x="265.4" y="171.2">24</text>
<text x="265.4" y="173.7">34</text>
<text x="265.4" y="168.7">35</text>
<text x="265.4" y="176.3">26</text>
<text x="265.4" y="178.8">29</text>
<text x="265.4" y="181.4">14</text>
<text x="265.4" y="183.9">16</text>
<text x="265.4" y="186.4">13</text>
<text x="265.4" y="189">23</text>
<text x="265.4" y="191.5">27</text>
<text x="237.4" y="196.6">21</text>
<text x="265.4" y="194.1">28</text>
<text x="265.4" y="196.6">30</text>
<text x="237.4" y="201.7">17</text>
<text x="237.4" y="199.1">22</text>
<text x="265.4" y="199.1">31</text>
<text x="265.4" y="201.7">33</text>
<text x="237.4" y="204.2">18</text>
<text x="237.4" y="209.3">19</text>
<text x="237.4" y="206.8">20</text>
<text x="265.4" y="209.3">10</text>
<text x="265.4" y="204.2">36</text>
<text x="265.4" y="206.8">37</text>
<text x="46.9" y="213.1">1</text>
<text x="46.9" y="215.6">2</text>
<text x="119.3" y="213.1">1</text>
<text x="119.3" y="215.6">2</text>
<text x="265.4" y="211.8">11</text>
<text x="265.4" y="214.4">12</text>
<text x="46.9" y="218.2">3</text>
<text x="46.9" y="220.7">4</text>
<text x="119.3" y="218.2">3</text>
<text x="119.3" y="220.7">4</text>
<text x="266" y="222">6</text>
<text x="266" y="216.9">8</text>
<text x="266" y="219.5">9</text>
<text x="266" y="224.5">7</text>
<text x="252.5" y="231.8" transform="rotate(-90 252.5 231.8)">1</text>
<text x="119.3" y="237.2">1</text>
<text x="119.3" y="239.8">2</text>
<text x="46.9" y="241">1</text>
<text x="46.9" y="243.6">2</text>
<text x="119.3" y="242.3">3</text>
<text x="119.3" y="244.9">4</text>
<text x="46.9" y="246.1">3</text>
<text x="46.9" y="248.7">4</text>
</g>
<g font-size="1.8" fill="#0000c2">
<text x="42.5" y="203.8">AIR QUALITY</text>
<text x="116.3" y="209.6">J4</text>
<text x="115" y="210.2">SHT31</text>
<text x="40.7" y="233">CO2</text>
<text x="45.7" y="233">SENSOR</text>
<text x="116.3" y="233.8">J5</text>
<text x="111.4" y="234.3">OLED SCREEN</text>
</g>
<g font-size="1.4" fill="#a90000">
<text x="327.1" y="60.7">1</text>
<text x="327.1" y="64.5">2</text>
<text x="357.5" y="60.7">8</text>
<text x="327.1" y="68.3">3</text>
<text x="327.1" y="72.1">4</text>
<text x="357.5" y="72.1">5</text>
<text x="50.2" y="136.9">1</text>
<text x="60.3" y="136.9">6</text>
<text x="50.2" y="139.4">2</text>
<text x="50.2" y="142">3</text>
<text x="60.3" y="142">4</text>
<text x="60.3" y="139.4">5</text>
</g>
<g font-size="1.4" fill="#006464">
<text x="331.2" y="61.7">VS</text>
<text x="331.2" y="65.5">-IN</text>
<text x="347.8" y="61.7">COMMON</text>
<text x="331.2" y="69.3">-V</text>
<text x="331.2" y="73.1">1MOHM_FB</text>
<text x="348.6" y="73.1">OUTPUT</text>
</g>
</svg>
